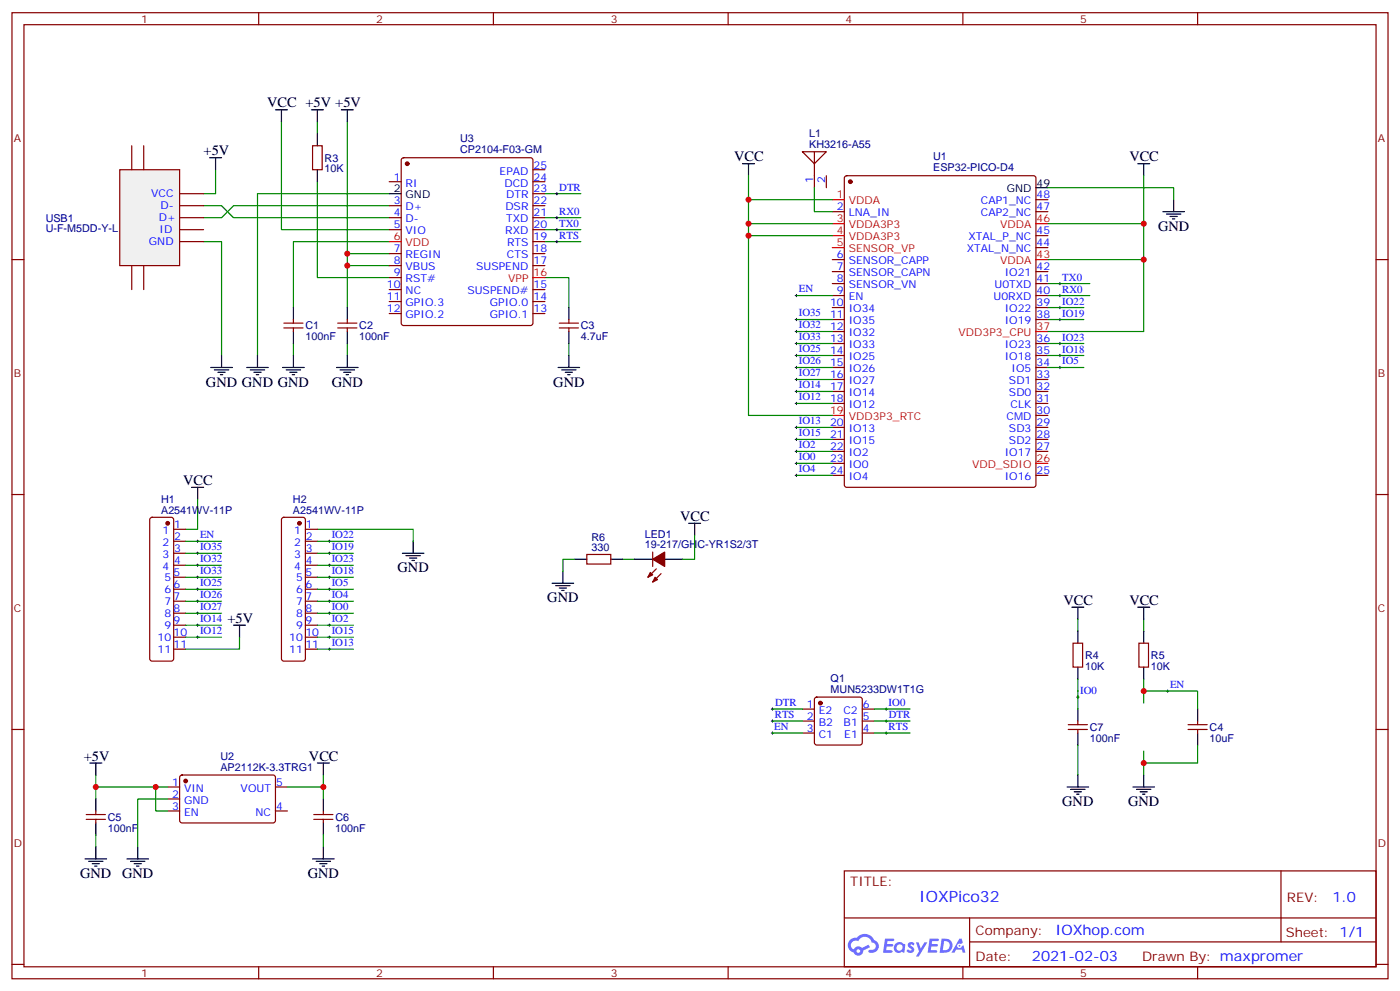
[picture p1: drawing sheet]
<svg xmlns="http://www.w3.org/2000/svg" width="412mm" height="292mm" viewBox="0 0 412 292" stroke-linecap="round" stroke-linejoin="round" font-family="sans-serif">
<g fill="none" stroke="#870000" stroke-width=".35">
<path d="M3.5 3.7h405.4v284.4h-405.4zM7.1 7.3h398.2v277.3h-398.2zM76.2 3.7v3.6M145.3 3.7v3.6M214.5 3.7v3.6M283.6 3.7v3.6M352.8 3.7v3.6M3.5 76.4h3.6M405.3 76.4h3.6M3.5 145.6h3.6M405.3 145.6h3.6M3.5 214.7h3.6"/>
<path d="M405.3 214.7h3.6M248.7 256.3h156.6v28.3h-156.6zM377.3 256.4v20.8M248.7 270.2h156.5M285.6 277.2h119.6M285.6 270.2v14.1M3.5 283.8h3.6M76.2 284.6v3.5M145.3 284.6v3.5M214.5 284.6v3.5M283.6 284.6v3.5M352.8 284.6v3.5"/>
<path d="M405.3 283.8h3.6"/>
</g>
<g fill="#5487ff">
<path d="M267.7 277.5a1.22 1.22 0 0 1 1.7 .3l-.4 .5a.47 .47 0 0 0-.3-.4 .47 .47 0 0 0-.5 .2l.1 .3a1.14 1.14 0 0 1 .8 1.7 1.14 1.14 0 0 1-1.9 0l-.2-.2 .5-.5 .7 .4a.29 .29 0 0 0 .3-.3 .29 .29 0 0 0-.2-.3 1.04 1.04 0 0 1-.6-1.7z"/>
<path d="M260.7 276.3h2.4l.3 .1-.2 .5-1.8 .1-.1 .9h1.5l.3 .3-.3 .4h-1.6l-.2 1.1h1.7l.2 .3-.2 .4h-2.6z"/>
<path d="M273.8 276.3h2.4l.3 .1-.1 .5-1.8 .1-.2 .9h1.6l.3 .3-.4 .4h-1.6l-.1 1.1h1.7l.2 .3-.2 .4h-2.6z"/>
<path d="M282.6 276.3h.7l.3 1.2-.6 .3a.69 .69 0 0 0-1 .3 .69 .69 0 0 0 .4 1 .69 .69 0 0 0 .9-.6l.5-.3 .6 2.2h-.8l-.2-.9h-1.8l-.5 .9h-.8z"/>
<path d="M269.8 277.3h.8l.6 1.9 1.1-1.9h.9l-2.6 4.2h-.8l.9-1.5z"/>
<path d="M277.4 276.3l-.6 4.1h1.3a2.11 2.11 0 0 0 2.5-2.1 2.11 2.11 0 0 0-2.5-2zM278.1 277a1.39 1.39 0 0 1 1.7 1.4 1.39 1.39 0 0 1-1.8 1.3h-.3z"/>
<path d="M263.7 277.9a1.54 1.54 0 0 0-.1 2.1 1.54 1.54 0 0 0 2.2 .2l.6 .2 .3-2.3-.2-.2-.4-.1a1.49 1.49 0 0 0-2.4 .1zM264 278.9a.94 .94 0 0 1 1.8 0 .94 .94 0 0 1-1.8 0z"/>
<path d="M250.4 276.6a2.18 2.18 0 0 0 1.1 3.8 1.44 1.44 0 0 0 1.6 .9 1.44 1.44 0 0 0 1.2-1.5l2-1-.5-.7-1.9 .9a1.47 1.47 0 0 0-2.4 .5 1.39 1.39 0 0 1-.7-2 1.39 1.39 0 0 1 2-.5 2.12 2.12 0 0 1 2.2-1.3 2.12 2.12 0 0 1 1.9 1.7 1.14 1.14 0 0 1 1.1 1.4 1.14 1.14 0 0 1-1.7 .8 .43 .43 0 0 0-.5 .3 .43 .43 0 0 0 .4 .5 1.98 1.98 0 0 0 2.5-1.2 1.98 1.98 0 0 0-1.2-2.5 3.1 3.1 0 0 0-5.3-.7l-.9 .1zM252.3 279.9a.55 .55 0 0 1 1.1 0 .55 .55 0 0 1-1.1 0z"/>
<circle cx="282.6" cy="278.4" r=".26"/>
</g>
<g fill="none" stroke="#870000" stroke-width=".35">
<path d="M92.1 42.9h2.8v7.1h-2.8zM248.9 51.9l.5-.2h55l.7 .4 .1 90.6-.5 .7h-55.3l-.6-.4-.1-90.6zM305.2 58.8h3.5M245.2 62.3h3.5M245.2 76.4h3.5M245.2 79.9h3.5M305.2 62.3h3.5M305.2 79.9h3.5M305.2 72.9h3.5M305.2 69.4h3.5M83.6 96.5h5.7M83.6 95.1h5.7"/>
<path d="M86.4 94.1v1M86.4 96.5v1.1M99.5 96.5h5.6M99.5 95.1h5.6M102.3 94.1v1M102.3 96.5v1.1M164.7 96.5h5.7M164.7 95.1h5.7M167.6 94.1v1M167.6 96.5v1.1M245.2 83.5h3.5M245.2 87h3.5"/>
<path d="M245.2 90.5h3.5M245.2 94.1h3.5M245.2 97.6h3.5M305.2 83.5h3.5M305.2 87h3.5M305.2 90.5h3.5M305.2 94.1h3.5M245.2 101.1h3.5M245.2 104.6h3.5M245.2 108.2h3.5M245.2 111.7h3.5M245.2 115.2h3.5"/>
<path d="M245.2 118.7h3.5M305.2 101.1h3.5M305.2 104.6h3.5M305.2 108.2h3.5M305.2 111.7h3.5M305.2 115.2h3.5M305.2 118.7h3.5M245.2 125.8h3.5M245.2 129.3h3.5M245.2 132.9h3.5M245.2 136.4h3.5M245.2 139.9h3.5"/>
<path d="M305.2 125.8h3.5M305.2 129.3h3.5M305.2 132.9h3.5M305.2 139.9h3.5M305.2 122.3h3.5"/>
</g>
<circle cx="250.5" cy="53.5" r=".53" fill="#870000" stroke="#870000" stroke-width=".35"/>
<path d="M245.2 58.8h3.5M245.2 65.8h3.5M245.2 69.4h3.5M245.2 72.9h3.5M305.2 65.8h3.5M305.2 76.4h3.5M305.2 97.6h3.5M245.2 122.3h3.5M305.2 136.4h3.5" fill="none" stroke="#f00" stroke-width=".35"/>
<g fill="none" stroke="#000" stroke-width=".35">
<path d="M81.1 32.3h3.6M82.9 32.3v3.5M91.7 32.3h3.5M93.5 32.3v3.5M93.5 39.4v3.5M100.5 32.3h3.6M102.3 32.3v3.5M61.7 46.4h3.6M63.5 46.4v3.6M93.5 50v3.5M218.7 48.2h3.5M220.5 48.2v3.5"/>
<path d="M305.2 55.2h3.5M335.1 48.2h3.6M336.9 48.2v3.5M345.7 58.8v3.5M342.5 62.3h6.4M343.6 63h4.2M344.7 63.7h2.1M345.4 64.4h.7M86.4 90.5v3.6M86.4 97.6v3.5M102.3 90.5v3.6M102.3 97.6v3.5"/>
<path d="M167.6 90.5v3.6M167.6 97.6v3.5M62.1 108.2h6.3M63.1 108.9h4.3M64.2 109.6h2.1M64.9 110.3h.7M65.3 104.6v3.6M72.7 108.2h6.3M73.7 108.9h4.3M74.8 109.6h2.1M75.5 110.3h.7M75.8 104.6v3.6"/>
<path d="M83.3 108.2h6.3M84.3 108.9h4.2M85.4 109.6h2.1M86.1 110.3h.7M86.4 104.6v3.6M99.1 108.2h6.4M100.2 108.9h4.2M101.2 109.6h2.2M102 110.3h.7M102.3 104.6v3.6M164.4 108.2h6.3M165.5 108.9h4.2"/>
<path d="M166.5 109.6h2.1M167.2 110.3h.7M167.6 104.6v3.6"/>
</g>
<g fill="none" stroke="#008700" stroke-width=".35">
<path d="M82.9 35.8v31.8h31.8M93.5 35.8v3.6M102.3 35.8v42.4h12.4M63.5 50v7h-3.5M93.5 53.5v28.2h21.2M114.7 57h-38.9v47.6M160.5 57h10.6M220.5 51.7v70.6h24.7M220.5 58.8h24.7M308.7 55.2h37v3.6M336.9 51.7v14.1h-28.2M60 71.1h5.3v33.5"/>
<path d="M60 60.5h5.3l3.5 3.6h45.9M102.3 78.2v12.3M102.3 74.6h12.4M114.7 71.1h-28.3v19.4M114.7 60.5h-45.9l-3.5 3.6h-5.3M160.5 71.1h10.6M220.5 69.4h24.7M220.5 65.8h24.7M336.9 65.8v10.6h-28.2M336.9 76.4v21.2h-28.2M160.5 81.7h7.1v8.8M86.4 101.1v3.5"/>
<path d="M102.3 101.1v3.5M167.6 101.1v3.5"/>
</g>
<path d="M163.7 57h.7M164 56.7v.7M163.7 71.1h.7M164 70.8v.7" fill="none" stroke="#000" stroke-width=".29"/>
<path d="M35.3 50h17.6v28.2h-17.6z" fill="#f0f0f0" stroke="#870000" stroke-width=".35"/>
<g fill="none" stroke="#870000" stroke-width=".35">
<path d="M38.8 42.9v7.1M42.3 42.9v7.1M52.9 57h7.1M114.7 53.5h3.5M118.4 46.6l.5-.2h37.4l.5 .2 .2 .5v48l-.2 .5-.5 .2h-37.4l-.5-.2-.2-.5v-48zM157 57h3.5M157 53.5h3.5M157 50h3.5M236.4 44.7h7l-3.5 3.5zM239.9 44.7v10.5M243.4 51.7v3.5M38.8 78.2v7"/>
<path d="M42.3 78.2v7M52.9 71.1h7.1M52.9 60.5h7.1M52.9 64.1h7.1M52.9 67.6h7.1M114.7 60.5h3.5M114.7 64.1h3.5M114.7 67.6h3.5M114.7 74.6h3.5M114.7 78.2h3.5M157 71.1h3.5M157 60.5h3.5"/>
<path d="M157 64.1h3.5M157 67.6h3.5M157 74.6h3.5M157 78.2h3.5M114.7 81.7h3.5M114.7 85.2h3.5M114.7 88.8h3.5M114.7 92.3h3.5M157 85.2h3.5M157 88.8h3.5M157 92.3h3.5M44.3 152.5l.5-.2h5.6l.5 .2 .3 .5v40.9l-.3 .5-.5 .2h-5.6l-.5-.2-.2-.5v-40.9z"/>
<path d="M51.2 155.8h3.5M51.2 159.3h3.5M83.1 152.5l.5-.2h5.7l.5 .2 .2 .5v40.9l-.3 .5-.4 .2h-5.7l-.5-.2-.2-.5v-40.9zM90 155.8h3.5M90 159.3h3.5M51.2 162.8h3.5M51.2 166.4h3.5M51.2 169.9h3.5M51.2 173.4h3.5M51.2 177h3.5M90 162.8h3.5M90 166.4h3.5"/>
<path d="M90 169.9h3.5M90 173.4h3.5M90 177h3.5M172.9 163.2h7v2.8h-7zM192.3 162.5v4.2M193.3 167.4l-2.4 2.5M194.7 168.8l-2.4 2.5M51.2 180.5h3.5M51.2 184h3.5M51.2 187.5h3.5M51.2 191.1h3.5M90 180.5h3.5"/>
<path d="M90 184h3.5M90 187.5h3.5M90 191.1h3.5M316.1 189.3h2.8v7.1h-2.8zM335.5 189.3h2.8v7.1h-2.8zM236.4 208.7h3.5M236.4 212.2h3.5M236.4 215.8h3.5M240.1 205.4l.5-.2h12.7l.5 .2 .2 .5v12.7l-.2 .5-.5 .2h-12.7l-.5-.2-.2-.5v-12.7zM254 208.7h3.5M254 212.2h3.5M254 215.8h3.5"/>
<path d="M314.7 214.7h5.6M314.7 213.3h5.6M317.5 212.2v1.1M317.5 214.7v1.1M350 214.7h5.6M350 213.3h5.6M352.8 212.2v1.1M352.8 214.7v1.1M25.4 239.7h5.6M28.2 238.7v1M49.4 231.6h3.5M49.4 235.2h3.5"/>
<path d="M49.4 238.7h3.5M53.2 228.3l.4-.2 27.1 .1 .4 .6v13l-.7 .4h-27.1l-.4-.7v-12.7zM81.1 231.6h3.6M81.1 238.7h3.6M92.4 239.7h5.7M95.2 238.7v1M25.4 241.2h5.6M28.2 241.2v1M92.4 241.2h5.7M95.2 241.2v1"/>
</g>
<g fill="none" stroke="#008700" stroke-width=".35">
<path d="M239.9 55.2v7.1h5.3M160.5 67.6h10.6M160.5 64.1h10.6M234.6 87h10.6M234.6 97.6h10.6M234.6 94.1h10.6M308.7 87h12.3M308.7 83.5h12.3M308.7 94.1h10.6M308.7 90.5h10.6M234.6 101.1h10.6M234.6 104.6h10.6"/>
<path d="M234.6 108.2h10.6M234.6 111.7h10.6M234.6 115.2h10.6M234.6 118.7h10.6M308.7 101.1h10.6M308.7 104.6h10.6M308.7 108.2h10.6M234.6 136.4h10.6M234.6 125.8h10.6M234.6 129.3h10.6M234.6 132.9h10.6M234.6 139.9h10.6"/>
<path d="M54.7 159.3h10.6M58.2 147v8.8h-3.5M93.5 155.8h28.2v3.5M93.5 159.3h10.6M204.6 157.6v7h-3.5M54.7 162.8h10.6M54.7 166.4h10.6M54.7 169.9h10.6M54.7 173.4h10.6M54.7 177h10.6M93.5 162.8h10.6M93.5 166.4h10.6"/>
<path d="M93.5 169.9h10.6M93.5 173.4h10.6M93.5 177h10.6M169.3 164.6h-3.5v3.5M183.4 164.6h3.6M54.7 180.5h10.6M54.7 184h10.6M54.7 187.5h10.6M70.6 187.5v3.6h-15.9M93.5 180.5h10.6M93.5 184h10.6M93.5 187.5h10.6"/>
<path d="M93.5 191.1h10.6M317.5 182.2v3.6M317.5 199.9v8.8M336.9 182.2v3.6M336.9 199.9v7M227.5 208.7h8.9M227.5 212.2h8.9M227.5 215.8h8.9M257.5 208.7h10.6M257.5 212.2h10.6M257.5 215.8h10.6M317.5 219.3v8.8"/>
<path d="M336.9 203.4h15.9v5.3M352.8 219.3v5.3h-15.9M28.2 228.1v3.5h17.7M28.2 231.6v3.6M49.4 231.6h-3.5v7.1h3.5M49.4 235.2h-8.8v14.1M84.7 231.6h10.5M95.2 228.1v7.1M336.9 221.1v7M28.2 245.7v3.6M95.2 245.7v3.6"/>
</g>
<g fill="none" stroke="#000" stroke-width=".29">
<path d="M163.7 67.6h.7M163.7 64.1h.7M164 63.7v.7M164 67.2v.7M234.2 87h.7M234.2 94.1h.7M234.2 97.6h.7M234.6 86.6v.7M234.6 93.7v.7M234.6 97.2v.7M311.9 87h.7M311.9 83.5h.7"/>
<path d="M311.9 90.5h.7M311.9 94.1h.7M312.2 83.1v.7M312.2 86.6v.7M312.2 90.2v.7M312.2 93.7v.7M234.2 101.1h.7M234.2 104.6h.7M234.2 108.2h.7M234.2 111.7h.7M234.2 115.2h.7M234.2 118.7h.7"/>
<path d="M234.6 100.8v.7M234.6 104.3v.7M234.6 107.8v.7M234.6 111.3v.7M234.6 114.9v.7M234.6 118.4v.7M311.9 101.1h.7M311.9 104.6h.7M311.9 108.2h.7M312.2 100.8v.7M312.2 104.3v.7M312.2 107.8v.7"/>
<path d="M234.2 136.4h.7M234.2 132.9h.7M234.2 139.9h.7M234.2 129.3h.7M234.2 125.8h.7M234.6 125.4v.8M234.6 129v.7M234.6 132.5v.7M234.6 136v.7M234.6 139.6v.7M57.9 159.3h.7M58.2 159v.7"/>
<path d="M96.7 159.3h.7M97 159v.7M57.9 166.4h.7M57.9 169.9h.7M57.9 173.4h.7M57.9 177h.7M57.9 162.8h.7M58.2 162.5v.7M58.2 166v.7M58.2 169.5v.8M58.2 173.1v.7M58.2 176.6v.7"/>
<path d="M96.7 166.4h.7M96.7 169.9h.7M96.7 173.4h.7M96.7 177h.7M96.7 162.8h.7M97 162.5v.7M97 166v.7M97 169.5v.8M97 173.1v.7M97 176.6v.7M57.9 180.5h.7M57.9 184h.7"/>
<path d="M57.9 187.5h.7M58.2 180.1v.7M58.2 183.7v.7M58.2 187.2v.7M96.7 180.5h.7M96.7 184h.7M96.7 187.5h.7M96.7 191.1h.7M97 180.1v.7M97 183.7v.7M97 187.2v.7M97 190.7v.7"/>
<path d="M227.2 215.8h.7M227.2 212.2h.7M227.2 208.7h.7M227.5 208.4v.7M227.5 211.9v.7M227.5 215.4v.7M260.7 215.8h.7M260.7 212.2h.7M260.7 208.7h.7M261.1 208.4v.7M261.1 211.9v.7M261.1 215.4v.7"/>
<path d="M317.1 205.2h.8M317.5 204.8v.7M343.6 203.4h.7M344 203.1v.7"/>
</g>
<g fill="#870000" stroke="#870000" stroke-width=".35">
<path d="M192.3 164.6l3.5-2.1v4.2z"/>
<path d="M191.6 168.5l.7 .7-1.4 .7z"/>
<path d="M193 169.9l.7 .7-1.4 .7z"/>
<circle cx="119.9" cy="48.2" r=".53"/>
<circle cx="241.7" cy="206.9" r=".53"/>
<circle cx="49.4" cy="154" r=".53"/>
<circle cx="88.2" cy="154" r=".53"/>
<circle cx="54.7" cy="229.9" r=".53"/>
</g>
<g fill="none" stroke="#000" stroke-width=".35">
<path d="M114.7 57h3.5M56.4 143.4h3.6M58.2 143.4v3.6M121.7 159.3v3.5M202.8 154h3.6M204.6 154v3.6M118.5 162.8h6.4M119.6 163.5h4.2M120.6 164.3h2.2M121.4 165h.7M162.6 171.7h6.4M163.7 172.4h4.2"/>
<path d="M164.7 173.1h2.2M165.5 173.8h.7M165.8 168.1v3.6M169.3 164.6h3.6M179.9 164.6h3.5M187 164.6h5.3M195.8 164.6h5.3M315.7 178.7h3.6M317.5 178.7v3.5M335.1 178.7h3.6M336.9 178.7v3.5M68.8 184h3.5"/>
<path d="M70.6 184v3.5M317.5 185.8v3.5M317.5 196.4v3.5M336.9 185.8v3.5M336.9 196.4v3.5M317.5 208.7v3.5M317.5 215.8v3.5M352.8 208.7v3.5M352.8 215.8v3.5M26.5 224.6h3.5M28.2 224.6v3.5M28.2 235.2v3.5"/>
<path d="M93.5 224.6h3.5M95.2 224.6v3.5M95.2 235.2v3.5M314.3 231.6h6.4M315.4 232.3h4.2M316.4 233h2.2M317.1 233.8h.8M317.5 228.1v3.5M333.7 231.6h6.4M334.8 232.3h4.2M335.8 233h2.2M336.5 233.8h.8"/>
<path d="M336.9 228.1v3.5M25 252.8h6.4M26.1 253.5h4.2M27.2 254.2h2.1M27.9 254.9h.7M28.2 242.2v3.5M28.2 249.3v3.5M37.4 252.8h6.3M38.5 253.5h4.2M39.5 254.2h2.1M40.2 254.9h.7M40.6 249.3v3.5"/>
<path d="M92.1 252.8h6.3M93.1 253.5h4.3M94.2 254.2h2.1M94.9 254.9h.7M95.2 242.2v3.5M95.2 249.3v3.5"/>
</g>
<path d="M114.7 71.1h3.5M157 81.7h3.5" fill="none" stroke="#f00" stroke-width=".35"/>
<g fill="#c00">
<circle cx="220.5" cy="69.4" r=".88"/>
<circle cx="220.5" cy="65.8" r=".88"/>
<circle cx="220.5" cy="58.8" r=".88"/>
<circle cx="336.9" cy="65.8" r=".88"/>
<circle cx="336.9" cy="76.4" r=".88"/>
<circle cx="102.3" cy="78.2" r=".88"/>
<circle cx="102.3" cy="74.6" r=".88"/>
<circle cx="336.9" cy="203.4" r=".88"/>
<circle cx="336.9" cy="224.6" r=".88"/>
<circle cx="45.9" cy="231.6" r=".88"/>
<circle cx="28.2" cy="231.6" r=".88"/>
<circle cx="95.3" cy="231.6" r=".88"/>
</g>
<text font-size="4.6" fill="#00f" x="270.8" y="265.4">IOXPico32</text>
<g font-size="4.2">
<text x="78.7" y="31.6">VCC +5V +5V</text>
<text x="60" y="45.7">+5V</text>
<text x="216.3" y="47.5">VCC</text>
<text x="332.7" y="47.5">VCC</text>
<text x="341.1" y="67.9">GND</text>
<text x="60.7" y="113.8">GND GND GND</text>
<text x="97.7" y="113.8">GND</text>
<text x="163" y="113.8">GND</text>
<text x="54" y="142.7">VCC</text>
<text x="200.4" y="153.3">VCC</text>
<text x="117.1" y="168.5">GND</text>
<text x="161.2" y="177.3">GND</text>
<text x="313.3" y="178">VCC</text>
<text x="332.7" y="178">VCC</text>
<text x="67" y="183.3">+5V</text>
<text x="24.7" y="223.9">+5V</text>
<text x="91" y="223.9">VCC</text>
<text x="312.9" y="237.3">GND</text>
<text x="332.3" y="237.3">GND</text>
<text x="23.6" y="258.4">GND</text>
<text x="36" y="258.4">GND</text>
<text x="90.7" y="258.4">GND</text>
</g>
<g font-size="4.2" fill="#00f">
<text x="392.5" y="265.6">1.0</text>
<text x="310.9" y="275.2">IOXhop.com</text>
<text x="304" y="283">2021-02-03</text>
</g>
<g font-size="3.9" fill="#800">
<text x="250.5" y="260.9">TITLE:</text>
<text x="379.1" y="265.6">REV:</text>
<text x="287.4" y="275.1">Company:</text>
<text x="378.7" y="275.7">Sheet: 1/1</text>
<text x="287.4" y="282.8">Date:</text>
<text x="336.4" y="282.9">Drawn By: maxpromer</text>
</g>
<g font-size="3.2" fill="#800">
<text x="41.6" y="6.7">1</text>
<text x="110.8" y="6.7">2</text>
<text x="179.9" y="6.7">3</text>
<text x="249.1" y="6.7">4</text>
<text x="318.2" y="6.7">5</text>
<text x="4.1" y="41.8">A</text>
<text x="405.9" y="41.8">A</text>
<text x="4.1" y="111">B</text>
<text x="405.9" y="111">B</text>
<text x="4.1" y="180.1">C</text>
<text x="405.9" y="180.1">C</text>
<text x="4.1" y="249.3">D</text>
<text x="405.9" y="249.3">D</text>
<text x="41.6" y="287.5">1</text>
<text x="110.8" y="287.5">2</text>
<text x="179.9" y="287.5">3</text>
<text x="249.1" y="287.5">4</text>
<text x="318.2" y="287.5">5</text>
</g>
<g font-size="3.2" fill="#000080">
<text x="135.5" y="41.9">U3</text>
<text x="238.4" y="40.4">L1</text>
<text x="95.6" y="47.6">R3</text>
<text x="135.5" y="45.2">CP2104-F03-GM</text>
<text x="238.4" y="43.6">KH3216-A55</text>
<text x="274.9" y="47.2">U1</text>
<text x="95.6" y="50.7">10K</text>
<text x="274.9" y="50.4">ESP32-PICO-D4</text>
<text x="13.5" y="65.3">USB1</text>
<text x="13.5" y="68.3">U-F-M5DD-Y-L</text>
<text x="90" y="100.2">100nF</text>
<text x="90" y="97">C1</text>
<text x="105.8" y="100.2">100nF</text>
<text x="105.8" y="97">C2</text>
<text x="171.1" y="100.1">4.7uF</text>
<text x="171.1" y="96.9">C3</text>
<text x="47.5" y="148.1">H1</text>
<text x="86.3" y="148.1">H2</text>
<text x="47.5" y="151.2">A2541WV-11P</text>
<text x="86.3" y="151.2">A2541WV-11P</text>
<text x="174.2" y="159.1">R6</text>
<text x="189.9" y="161.4">19-217/GHC-YR1S2/3T</text>
<text x="189.9" y="158.3">LED1</text>
<text x="174.2" y="162.1">330</text>
<text x="319.6" y="197.2">10K</text>
<text x="319.6" y="194">R4</text>
<text x="339" y="197.2">10K</text>
<text x="339" y="194">R5</text>
<text x="244.7" y="203.9">MUN5233DW1T1G</text>
<text x="244.7" y="200.9">Q1</text>
<text x="321" y="215.1">C7</text>
<text x="356.3" y="215.2">C4</text>
<text x="321" y="218.3">100nF</text>
<text x="356.3" y="218.3">10uF</text>
<text x="64.9" y="226.9">AP2112K-3.3TRG1</text>
<text x="64.9" y="223.7">U2</text>
<text x="31.7" y="244.8">100nF</text>
<text x="31.8" y="241.6">C5</text>
<text x="98.8" y="244.8">100nF</text>
<text x="98.8" y="241.6">C6</text>
</g>
<g font-size="3.2" fill="#00f">
<text x="116" y="53.1">1</text>
<text x="147.1" y="51.4">EPAD</text>
<text x="157.2" y="53.1">24</text>
<text x="157.2" y="49.6">25</text>
<text x="239.5" y="53.7" transform="rotate(-90 239.5 53.7)">1</text>
<text x="243.1" y="53.7" transform="rotate(-90 243.1 53.7)">2</text>
<text x="44.6" y="58.1">VCC</text>
<text x="119.5" y="54.9">RI</text>
<text x="148.6" y="54.9">DCD</text>
<text x="149.1" y="58.4">DTR</text>
<text x="157.2" y="56.7">23</text>
<text x="164.7" y="56.1">DTR</text>
<text x="305.3" y="58.4">48</text>
<text x="46.8" y="65.1">D+</text>
<text x="47.3" y="61.6">D-</text>
<text x="116" y="60.2">3</text>
<text x="116" y="63.7">4</text>
<text x="119.5" y="61.9">D+</text>
<text x="119.5" y="65.5">D-</text>
<text x="148.9" y="61.9">DSR</text>
<text x="149.1" y="65.5">TXD</text>
<text x="157.2" y="63.7">21</text>
<text x="157.2" y="60.2">22</text>
<text x="164.7" y="63.2">RX0</text>
<text x="246.5" y="61.9">2</text>
<text x="250" y="63.7">LNA_IN</text>
<text x="288.9" y="63.7">CAP2_NC</text>
<text x="288.9" y="60.2">CAP1_NC</text>
<text x="305.3" y="61.9">47</text>
<text x="47" y="68.7">ID</text>
<text x="116" y="67.2">5</text>
<text x="119.5" y="69">VIO</text>
<text x="148.9" y="69">RXD</text>
<text x="157.2" y="70.8">19</text>
<text x="157.2" y="67.2">20</text>
<text x="164.7" y="70.2">RTS</text>
<text x="164.7" y="66.7">TX0</text>
<text x="285.2" y="70.8">XTAL_P_NC</text>
<text x="305.3" y="69">45</text>
<text x="43.9" y="72.2">GND</text>
<text x="116" y="74.3">7</text>
<text x="116" y="77.8">8</text>
<text x="119.5" y="76.1">REGIN</text>
<text x="149.3" y="76.1">CTS</text>
<text x="149.3" y="72.5">RTS</text>
<text x="157.2" y="77.8">17</text>
<text x="157.2" y="74.3">18</text>
<text x="246.5" y="76.1">6</text>
<text x="250" y="77.8">SENSOR_CAPP</text>
<text x="284.8" y="74.3">XTAL_N_NC</text>
<text x="305.3" y="72.5">44</text>
<text x="116" y="81.4">9</text>
<text x="119.5" y="79.6">VBUS</text>
<text x="119.5" y="83.1">RST#</text>
<text x="140.3" y="79.6">SUSPEND</text>
<text x="246.5" y="79.6">7</text>
<text x="246.5" y="83.1">8</text>
<text x="250" y="81.4">SENSOR_CAPN</text>
<text x="296" y="81.4">IO21</text>
<text x="305.3" y="83.1">41</text>
<text x="305.3" y="79.6">42</text>
<text x="312.9" y="82.6">TX0</text>
<text x="114" y="84.9">10</text>
<text x="114" y="88.4">11</text>
<text x="119.5" y="86.6">NC</text>
<text x="137.7" y="86.6">SUSPEND#</text>
<text x="157.2" y="88.4">14</text>
<text x="157.2" y="84.9">15</text>
<text x="235.3" y="86.1">EN</text>
<text x="246.5" y="86.6">9</text>
<text x="250" y="84.9">SENSOR_VN</text>
<text x="250" y="88.4">EN</text>
<text x="292.7" y="88.4">U0RXD</text>
<text x="292.9" y="84.9">U0TXD</text>
<text x="305.3" y="86.6">40</text>
<text x="312.9" y="89.6">IO22</text>
<text x="312.9" y="86.1">RX0</text>
<text x="114" y="91.9">12</text>
<text x="119.5" y="90.2">GPIO.3</text>
<text x="119.5" y="93.7">GPIO.2</text>
<text x="144.3" y="93.7">GPIO.1</text>
<text x="144.3" y="90.2">GPIO.0</text>
<text x="157.2" y="91.9">13</text>
<text x="235.3" y="93.1">IO35</text>
<text x="244.5" y="90.2">10</text>
<text x="244.5" y="93.7">11</text>
<text x="250" y="91.9">IO34</text>
<text x="250" y="95.5">IO35</text>
<text x="296" y="95.5">IO19</text>
<text x="296" y="91.9">IO22</text>
<text x="305.3" y="93.7">38</text>
<text x="305.3" y="90.2">39</text>
<text x="312.9" y="93.2">IO19</text>
<text x="235.3" y="96.6">IO32</text>
<text x="235.3" y="100.2">IO33</text>
<text x="244.5" y="97.2">12</text>
<text x="244.5" y="100.8">13</text>
<text x="250" y="99">IO32</text>
<text x="305.3" y="100.8">36</text>
<text x="312.9" y="100.2">IO23</text>
<text x="235.3" y="103.7">IO25</text>
<text x="235.3" y="107.2">IO26</text>
<text x="244.5" y="104.3">14</text>
<text x="244.5" y="107.8">15</text>
<text x="250" y="102.5">IO33</text>
<text x="250" y="106">IO25</text>
<text x="296" y="106">IO18</text>
<text x="296" y="102.5">IO23</text>
<text x="305.3" y="107.8">34</text>
<text x="305.3" y="104.3">35</text>
<text x="312.9" y="103.8">IO18</text>
<text x="312.9" y="107.3">IO5</text>
<text x="235.3" y="110.8">IO27</text>
<text x="244.5" y="111.3">16</text>
<text x="250" y="109.6">IO26</text>
<text x="250" y="113.1">IO27</text>
<text x="297.2" y="113.1">SD1</text>
<text x="298" y="109.6">IO5</text>
<text x="305.3" y="111.3">33</text>
<text x="235.3" y="114.3">IO14</text>
<text x="235.3" y="117.8">IO12</text>
<text x="244.5" y="114.9">17</text>
<text x="244.5" y="118.4">18</text>
<text x="250" y="116.6">IO14</text>
<text x="297.2" y="116.6">SD0</text>
<text x="305.3" y="118.4">31</text>
<text x="305.3" y="114.9">32</text>
<text x="235.3" y="124.9">IO13</text>
<text x="244.5" y="125.4">20</text>
<text x="250" y="120.2">IO12</text>
<text x="296.5" y="123.7">CMD</text>
<text x="297.7" y="120.2">CLK</text>
<text x="305.3" y="125.4">29</text>
<text x="305.3" y="121.9">30</text>
<text x="235.3" y="131.9">IO2</text>
<text x="235.3" y="128.4">IO15</text>
<text x="244.5" y="129">21</text>
<text x="250" y="127.2">IO13</text>
<text x="250" y="130.7">IO15</text>
<text x="297.2" y="130.7">SD2</text>
<text x="297.2" y="127.2">SD3</text>
<text x="305.3" y="129">28</text>
<text x="235.3" y="135.4">IO0</text>
<text x="244.5" y="132.5">22</text>
<text x="244.5" y="136">23</text>
<text x="250" y="134.3">IO2</text>
<text x="250" y="137.8">IO0</text>
<text x="296" y="134.3">IO17</text>
<text x="305.3" y="132.5">27</text>
<text x="235.3" y="139">IO4</text>
<text x="244.5" y="139.6">24</text>
<text x="250" y="141.3">IO4</text>
<text x="296" y="141.3">IO16</text>
<text x="305.3" y="139.6">25</text>
<text x="51.3" y="155.4">1</text>
<text x="90.1" y="155.4">1</text>
<text x="47.8" y="157.2">1</text>
<text x="47.8" y="160.7">2</text>
<text x="51.3" y="159">2</text>
<text x="58.9" y="158.4">EN</text>
<text x="58.9" y="161.9">IO35</text>
<text x="86.6" y="157.2">1</text>
<text x="86.6" y="160.7">2</text>
<text x="90.1" y="159">2</text>
<text x="97.7" y="162">IO19</text>
<text x="97.7" y="158.4">IO22</text>
<text x="47.8" y="164.3">3</text>
<text x="47.8" y="167.8">4</text>
<text x="51.3" y="162.5">3</text>
<text x="51.3" y="166">4</text>
<text x="58.9" y="165.4">IO32</text>
<text x="86.6" y="164.3">3</text>
<text x="86.6" y="167.8">4</text>
<text x="90.1" y="162.5">3</text>
<text x="90.1" y="166">4</text>
<text x="97.7" y="165.5">IO23</text>
<text x="48.4" y="171">5</text>
<text x="51.2" y="169.5">5</text>
<text x="51.2" y="173.1">6</text>
<text x="58.9" y="169">IO33</text>
<text x="58.9" y="172.5">IO25</text>
<text x="87.2" y="171">5</text>
<text x="90" y="169.5">5</text>
<text x="90" y="173.1">6</text>
<text x="97.7" y="172.5">IO5</text>
<text x="97.7" y="169">IO18</text>
<text x="48.4" y="174.5">6</text>
<text x="48.4" y="178">7</text>
<text x="51.2" y="176.6">7</text>
<text x="58.9" y="176">IO26</text>
<text x="58.9" y="179.5">IO27</text>
<text x="87.2" y="174.5">6</text>
<text x="87.2" y="178">7</text>
<text x="90" y="176.6">7</text>
<text x="97.7" y="179.5">IO0</text>
<text x="97.7" y="176">IO4</text>
<text x="48.4" y="181.5">8</text>
<text x="48.4" y="185.1">9</text>
<text x="51.2" y="180.1">8</text>
<text x="51.2" y="183.7">9</text>
<text x="58.9" y="183.1">IO14</text>
<text x="87.2" y="181.5">8</text>
<text x="87.2" y="185.1">9</text>
<text x="90" y="180.1">8</text>
<text x="90" y="183.7">9</text>
<text x="97.7" y="183.1">IO2</text>
<text x="46.4" y="188.6">10</text>
<text x="51.2" y="187.2">10</text>
<text x="51.2" y="190.7">11</text>
<text x="58.9" y="186.6">IO12</text>
<text x="85.2" y="188.6">10</text>
<text x="90" y="187.2">10</text>
<text x="90" y="190.7">11</text>
<text x="97.7" y="190.1">IO13</text>
<text x="97.7" y="186.6">IO15</text>
<text x="46.4" y="192.1">11</text>
<text x="85.2" y="192.1">11</text>
<text x="344.7" y="202.5">EN</text>
<text x="228.3" y="207.9">DTR</text>
<text x="237.7" y="208.4">1</text>
<text x="254.2" y="208.4">6</text>
<text x="261.8" y="207.8">IO0</text>
<text x="318.2" y="204.2">IO0</text>
<text x="228.1" y="214.9">EN</text>
<text x="228.3" y="211.3">RTS</text>
<text x="237.7" y="211.9">2</text>
<text x="237.7" y="215.4">3</text>
<text x="241.2" y="210.1">E2</text>
<text x="241.2" y="213.6">B2</text>
<text x="248.5" y="210.1">C2</text>
<text x="248.5" y="213.6">B1</text>
<text x="254.2" y="215.4">4</text>
<text x="254.2" y="211.9">5</text>
<text x="261.8" y="214.8">RTS</text>
<text x="261.8" y="211.4">DTR</text>
<text x="241.2" y="217.2">C1</text>
<text x="248.7" y="217.2">E1</text>
<text x="50.7" y="231.3">1</text>
<text x="54.2" y="233">VIN</text>
<text x="70.9" y="233">VOUT</text>
<text x="81.3" y="231.3">5</text>
<text x="50.7" y="234.8">2</text>
<text x="50.7" y="238.3">3</text>
<text x="54.2" y="236.6">GND</text>
<text x="81.3" y="238.3">4</text>
<text x="54.2" y="240.1">EN</text>
<text x="75.2" y="240.1">NC</text>
</g>
<g font-size="3.2">
<text x="116" y="56.7">2</text>
<text x="119.5" y="58.4">GND</text>
<text x="296.6" y="56.7">GND</text>
<text x="305.3" y="54.9">49</text>
</g>
<g font-size="3.2" fill="#f00">
<text x="246.5" y="58.4">1</text>
<text x="246.5" y="65.5">3</text>
<text x="250" y="60.2">VDDA</text>
<text x="305.3" y="65.5">46</text>
<text x="116" y="70.8">6</text>
<text x="246.5" y="69">4</text>
<text x="250" y="67.2">VDDA3P3</text>
<text x="250" y="70.8">VDDA3P3</text>
<text x="294.6" y="67.2">VDDA</text>
<text x="119.5" y="72.5">VDD</text>
<text x="246.5" y="72.5">5</text>
<text x="250" y="74.3">SENSOR_VP</text>
<text x="294.6" y="77.8">VDDA</text>
<text x="305.3" y="76.1">43</text>
<text x="149.7" y="83.1">VPP</text>
<text x="157.2" y="81.4">16</text>
<text x="282.4" y="99">VDD3P3_CPU</text>
<text x="305.3" y="97.2">37</text>
<text x="244.5" y="121.9">19</text>
<text x="250" y="123.7">VDD3P3_RTC</text>
<text x="286.3" y="137.8">VDD_SDIO</text>
<text x="305.3" y="136">26</text>
</g>
</svg>
